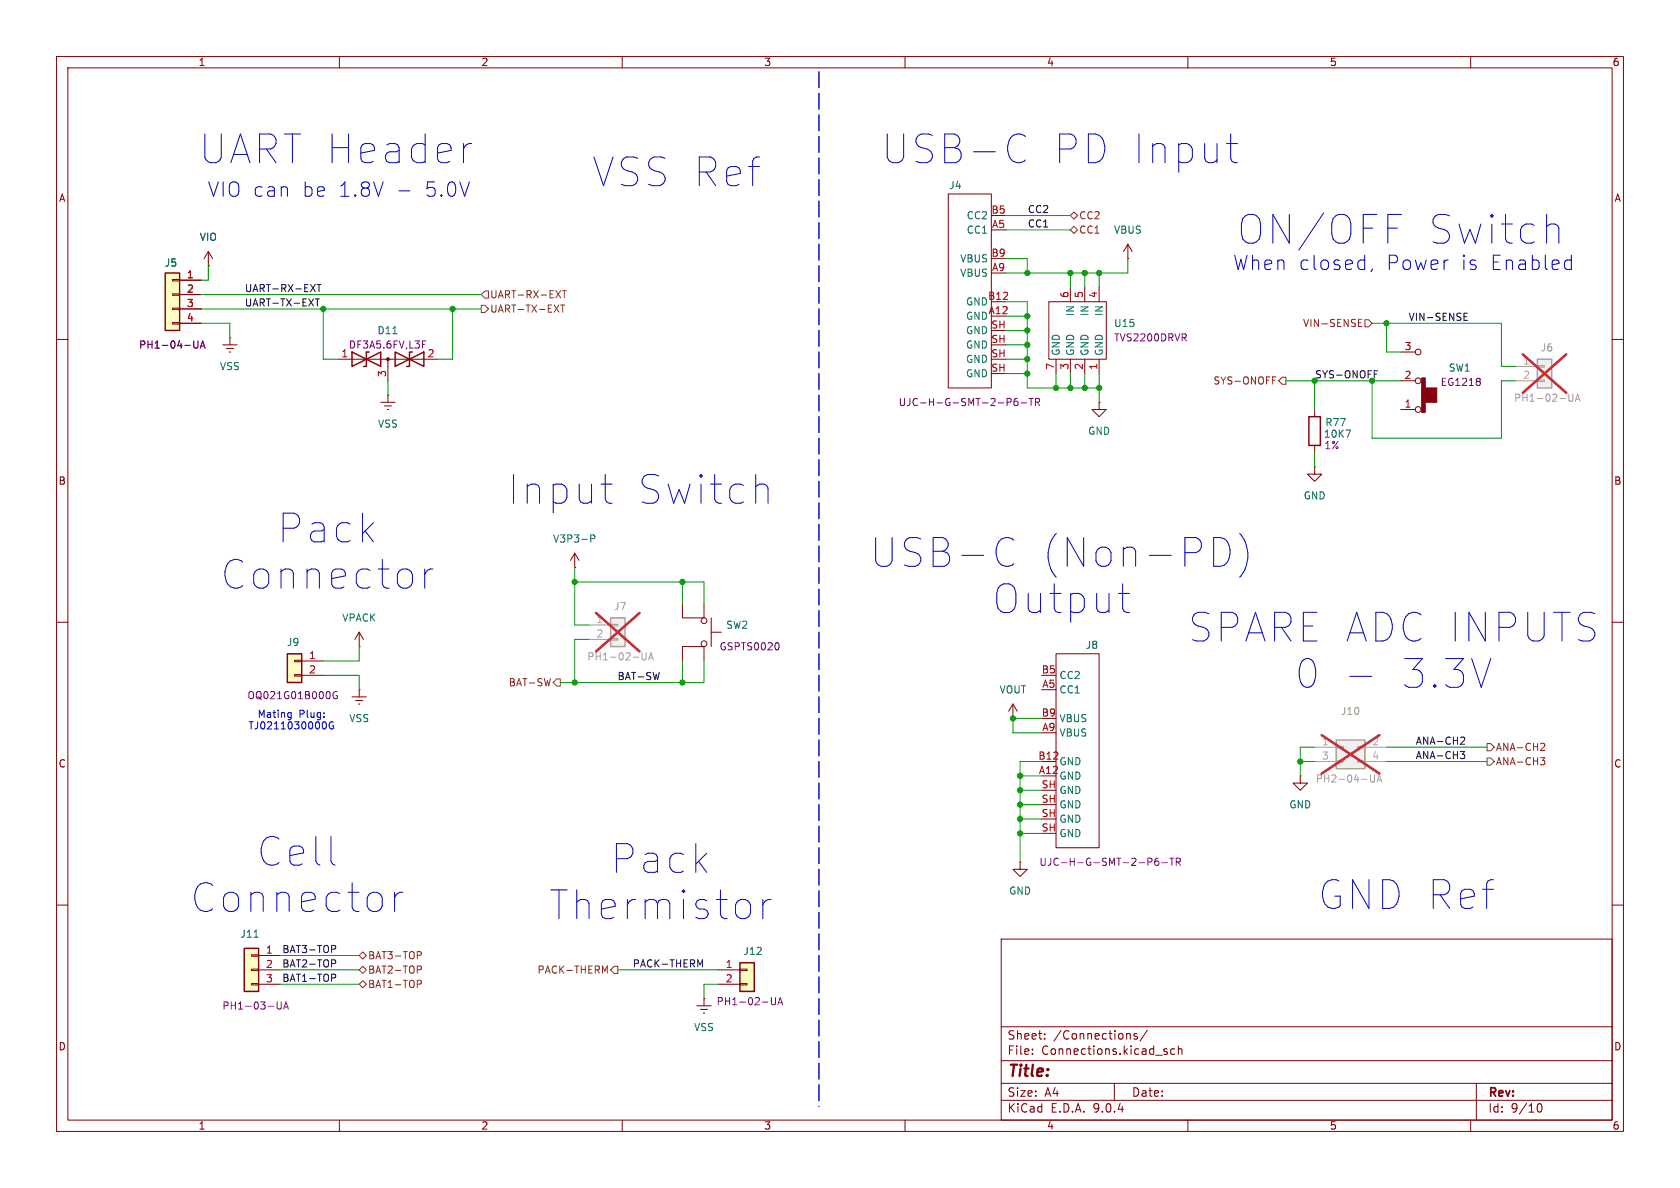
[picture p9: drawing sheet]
<svg xmlns="http://www.w3.org/2000/svg" width="297mm" height="210mm" viewBox="0 0 297 210" stroke-linecap="round" stroke-linejoin="round" font-family="sans-serif">
<g fill="none" stroke="#840000" stroke-width=".18">
<path d="M10 10h277v190h-277zM12 12h273v186h-273zM60 10v2M110 10v2M160 10v2M210 10v2M260 10v2M10 60h2M285 60h2M10 110h2M63.5 114.3h.1M63.5 111.8l-.8 1.2"/>
<path d="M63.5 111.8l.8 1.2M63.5 111.8v2.5M285 110h2M10 160h2M177 166h108v32h-108zM285 160h2M60 198v2M110 198v2M160 198v2M177 194.5h108M177 191.5h108M177 187.5h108"/>
<path d="M177 181.5h108M182.5 186.3v.1M182.5 185.5v.1M184.7 183.6v.1M184.7 182.8v.1M197 191.5v3M199.7 182.8l.1 .9M201 182.8l-.3-.1-.2 .2v.2l.5 .2v.3h-.5M202.8 182.1l-1.3 2M206 185.9l.3 .1 .1 .2-.2 .2h-.3M206 185.4l.3 .1M207.7 185.5l-.5-.1-.2 .3v.4l.1 .2h.6"/>
<path d="M208.3 185.5l.2-.1 .4 .1 .1 .9M208.3 184.9v1.5M210 198v2M260 198v2M261 191.5v6.5M271.7 195.7l.2-.5 .2-.1a.81 .81 0 0 1 .6 .6 .81 .81 0 0 1-.3 .8h-.4l-.3-.5"/>
</g>
<path d="M236.2 130.8h5.1v5.1h-5.1z" fill="#f0f0f0"/>
<path d="M236.2 130.8h5.1v5.1h-5.1z" fill="none" stroke="#a1a1a1" stroke-width=".25"/>
<path d="M232.4 132.1h3.8M232.4 134.6h3.8M236.2 132h1.3v.2h-1.3zM236.2 134.5h1.3v.2h-1.3zM240 132h1.3v.2h-1.3zM240 134.5h1.3v.2h-1.3zM241.3 132.1h3.8M241.3 134.6h3.8M242.3 137v1l.2 .2h.4l.1-.2v-1M243.4 138.2l.5-1.2 .4 1.2M243.6 137.9h.6" fill="none" stroke="#a1a1a1" stroke-width=".18"/>
<path d="M233.7 130l10.2 6.7M243.9 130l-10.2 6.7" fill="none" stroke="#e12e31" stroke-width=".46"/>
<path d="M50.8 115.6h2.5v5.1h-2.5z" fill="#ffffc2"/>
<path d="M50.8 115.6h2.5v5.1h-2.5z" fill="none" stroke="#840000" stroke-width=".25"/>
<g fill="none" stroke="#840000" stroke-width=".18">
<path d="M185.4 53.3h10.2v10.2h-10.2zM189.2 50.8v2.5M191.8 50.8v2.5M194.3 50.8v2.5M186.7 63.5v2.5M189.2 63.5v2.5M191.8 63.5v2.5M194.3 63.5v2.5M232.4 82.6v1.2h1.3l-1.3 1.3-1.3-1.3h1.3M232.4 82.6h.1M52.1 116.7h1.2v.3h-1.2zM52.1 119.3h1.2v.2h-1.2z"/>
<path d="M53.3 116.8h3.8M53.3 119.4h3.8M120.6 106.7v2.5h3.9v-2.5M120.6 116.8v-2.5h3.9v2.5M125.7 111.8h1.8M125.7 109.2v5.1"/>
<circle cx="124.5" cy="113.8" r=".51"/>
<circle cx="124.5" cy="109.7" r=".51"/>
</g>
<path d="M137.5 113.7l.2 .4-.2 .7M59.6 122.3a.59 .59 0 0 0-.7 .6 .59 .59 0 0 0 .7 .6v-.5h-.2" fill="none" stroke="#840084" stroke-width=".18"/>
<path d="M107.9 109.2h2.6v5.1h-2.6z" fill="#f0f0f0"/>
<path d="M107.9 109.2h2.6v5.1h-2.6z" fill="none" stroke="#a1a1a1" stroke-width=".25"/>
<path d="M104.1 110.5h3.8M104.1 113h3.8M107.9 110.4h1.3v.2h-1.3zM107.9 112.9h1.3v.3h-1.3zM113.5 115.4v1l.2 .3 .4-.1 .1-.2v-1M114.7 116.7l.4-1.3 .4 1.3M114.8 116.3h.6" fill="none" stroke="#a1a1a1" stroke-width=".18"/>
<path d="M105.4 108.4l7.7 6.8M113.1 108.4l-7.7 6.8" fill="none" stroke="#e12e31" stroke-width=".46"/>
<path d="M130.8 170.2h2.5v5.1h-2.5z" fill="#ffffc2"/>
<path d="M231.4 73.7h2v5h-2zM130.8 170.2h2.5v5.1h-2.5z" fill="none" stroke="#840000" stroke-width=".25"/>
<path d="M232.4 72.4v1.3M232.4 78.7v1.3M127 171.5h3.8M127 174h3.8M130.8 171.3h1.3v.3h-1.3zM130.8 173.9h1.3v.2h-1.3z" fill="none" stroke="#840000" stroke-width=".18"/>
<path d="M136.4 176.3v1.1l.2 .2h.4l.1-.2v-1.1M137.5 177.6l.4-1.3 .5 1.3M137.6 177.3h.6" fill="none" stroke="#840084" stroke-width=".18"/>
<path d="M237.9 76h.9l-.6 1.3" fill="none" stroke="#006464" stroke-width=".18"/>
<path d="M271.8 63.5h2.5v5.1h-2.5z" fill="#f0f0f0"/>
<path d="M271.8 63.5h2.5v5.1h-2.5z" fill="none" stroke="#a1a1a1" stroke-width=".25"/>
<path d="M268 64.8h3.8M268 67.3h3.8M271.8 64.6h1.2v.3h-1.2zM271.8 67.2h1.2v.2h-1.2zM277.3 69.7v1l.3 .2h.3l.2-.2v-1M278.5 70.9l.4-1.2 .4 1.2M278.6 70.6h.6" fill="none" stroke="#a1a1a1" stroke-width=".18"/>
<path d="M269.2 62.6l7.7 6.8M276.9 62.6l-7.7 6.8" fill="none" stroke="#e12e31" stroke-width=".46"/>
<path d="M199.4 45.7h.1M199.4 43.2l-.8 1.3M199.4 43.2l.8 1.3M199.4 43.2v2.5M194.3 71.1v1.3h1.3l-1.3 1.3-1.3-1.3h1.3M194.3 71.1h.1M101.6 97.8l-.8 1.3M101.6 97.8l.8 1.3M101.6 97.8v2.5M101.6 100.3h.1M186.7 115.6h7.6v34.3h-7.6z" fill="none" stroke="#840000" stroke-width=".18"/>
<path d="M104.4 95.2h.6l.2-.2-.1-.3-.7-.1v1.2" fill="none" stroke="#006464" stroke-width=".18"/>
<path d="M202.9 151.7h.5l.3 .3-.2 .3-.6 .1M204.7 151.7l-.3 .1a.86 .86 0 0 0 0 1.2l.4-.1 .1-.5-.3-.2h-.2l-.3 .2M205.4 152.5h1M206.8 151.7h.7M207.2 151.7v1.3M208 152.4l.6-.1 .1-.2-.1-.3-.6-.1v1.3M208.3 152.4l.4 .6" fill="none" stroke="#840084" stroke-width=".18"/>
<path d="M43.2 167.6h2.5v7.7h-2.5z" fill="#ffffc2"/>
<path d="M43.2 167.6h2.5v7.7h-2.5z" fill="none" stroke="#840000" stroke-width=".25"/>
<g fill="none" stroke="#840000" stroke-width=".18">
<path d="M167.6 34.3h7.7v34.3h-7.7zM36.8 47h.1M36.8 44.5l-.7 1.2M36.8 44.5l.8 1.2M36.8 44.5v2.5M247.6 72.4h2.6M247.6 67.3h2.6M247.6 62.2h2.6M62.2 123.2h2.6M62.9 123.8h1.2M63.4 124.5h.2M63.5 121.9h.1"/>
<path d="M63.5 121.9v1.3M44.4 168.8h1.3v.2h-1.3zM44.4 171.3h1.3v.3h-1.3zM44.4 173.9h1.3v.2h-1.3zM45.7 168.9h3.8M45.7 171.5h3.8M45.7 174h3.8M123.2 177.8h2.5M123.8 178.4h1.3M124.3 179.1h.3M124.5 176.5h.1M124.5 176.5v1.3"/>
<circle cx="250.7" cy="62.2" r=".51"/>
<circle cx="250.7" cy="72.4" r=".51"/>
<circle cx="250.7" cy="67.3" r=".51"/>
</g>
<path d="M44.9 165.7h.7" fill="none" stroke="#006464" stroke-width=".18"/>
<path d="M178 70.4h.5l.3 .3-.2 .3-.6 .1M179.9 70.4l-.4 .1a.86 .86 0 0 0 0 1.2l.4-.1 .1-.4-.3-.3h-.2l-.2 .3M180.5 71.2h1M181.9 70.4h.7M182.3 70.4v1.3M183.1 71.1l.6-.1 .1-.1-.1-.3-.6-.2v1.3M183.4 71.1l.4 .6M261.6 66.9l.1 .2-.1 .3M261.6 67.5l.1 .2-.1 .4M49 177.1v1l.2 .3 .4-.1 .1-.2v-1M50.1 178.4l.5-1.3 .4 1.3M50.3 178h.6" fill="none" stroke="#840084" stroke-width=".18"/>
<g fill="#840000" stroke="#840000" stroke-width=".18">
<path d="M251.5 68.6h2.5v2.5h-2.5z"/>
<path d="M251.3 66.8h.7v6.1h-.7z"/>
</g>
<path d="M29.2 48.3h2.5v10.1h-2.5z" fill="#ffffc2"/>
<path d="M29.2 48.3h2.5v10.1h-2.5zM62.2 62.2l5.1 2.6v-2.6l-5.1 2.6zM65.3 62.2h-.5v2.6h-.5M69.8 62.2l5.1 2.6v-2.6l-5.1 2.6zM72.9 62.2h-.5v2.6h-.5" fill="none" stroke="#840000" stroke-width=".25"/>
<g fill="none" stroke="#840000" stroke-width=".18">
<path d="M30.5 49.4h1.2v.3h-1.2zM30.5 51.9h1.2v.3h-1.2zM30.5 54.5h1.2v.2h-1.2zM30.5 57h1.2v.3h-1.2zM31.7 49.5h3.9M31.7 52.1h3.9M31.7 54.6h3.9M31.7 57.2h3.9M36.8 47h.1M40.6 59.7h.1M40.6 59.7v1.3M39.4 61h2.5"/>
<path d="M40 61.6h1.3M40.5 62.2h.3M59.7 63.5h17.8M67.3 71.1h2.5M67.9 71.8h1.3M68.5 72.4h.2M68.6 69.9h.1M68.6 63.5v3.8M68.6 69.9v1.2M179.1 127h.1M179.1 124.5l-.8 1.2M179.1 124.5l.7 1.2"/>
<path d="M179.1 124.5v2.5M229.9 137.2v1.2h1.2l-1.2 1.3-1.3-1.3h1.3M229.9 137.2h.1M180.3 152.4v1.3h1.3l-1.3 1.2-1.2-1.2h1.2M180.3 152.4h.1"/>
</g>
<path d="M34.3 60.3v1l.2 .2h.4l.1-.2v-1M35.4 61.5l.4-1.2 .5 1.2M35.5 61.2h.6M74.7 60.9h.4M74.7 60.3h.6" fill="none" stroke="#840084" stroke-width=".18"/>
<circle cx="68.6" cy="63.5" r=".25" fill="#840000" stroke="#840000" stroke-width=".18"/>
<path d="M69.5 59h.7" fill="none" stroke="#006464" stroke-width=".18"/>
<g fill="none" stroke="#725600" stroke-width=".18">
<path d="M189.2 38.1l.7-.6 .6 .6-.6 .6zM85.1 54h.6l.7 .6-.7 .6h-.6zM85.7 51.4h.7v1.3h-.7l-.6-.6zM98.3 51.4l.8 1.2M99.1 53.9h.7M99.1 51.4l-.8 1.2M99.4 51.4h.7M99.5 53.9v1.3M99.8 51.4v1.2M189.2 40.6l.7-.6 .6 .6-.6 .7zM240.2 57.1h.4M240.2 57.7h.6"/>
<path d="M240.2 56.5h.6M241.3 56.5h.6l.7 .7-.7 .6h-.6zM225 67.2h.4M225 66.6h.6M226.7 66.7h.6v1.2h-.6l-.6-.6zM97.3 120l-.3 1.2M98.4 120h.7v1.3h-.7l-.6-.6zM262.9 131.4h.6l.7 .7-.7 .6h-.6zM262.9 134h.6l.7 .6-.7 .7h-.6zM272.3 133.9h.8l-.4 .5 .3 .1 .1 .5-.2 .2h-.4M272.6 131.4l.4 .1 .1 .3-.8 .9h.8M63.5 174l.6-.6 .7 .6-.7 .6z"/>
<path d="M63.5 168.9l.6-.6 .7 .6-.7 .6zM63.5 171.5l.6-.7 .7 .7-.7 .6zM73.8 173.3h.5l.2 .2-.1 .4-.6 .1M73.8 168.2h.5l.2 .3-.1 .3-.6 .1M73.8 170.8h.5l.2 .2-.1 .4h-.6M106.9 171.7l.5-.9v1.2M108.6 170.8h.6v1.3h-.6l-.7-.6z"/>
</g>
<g fill="none" stroke="#0f0f0f" stroke-width=".18">
<path d="M54.9 50.3l.8 1.3M55.7 52.8h.8M55.7 50.3l-.8 1.3M56 50.3h.8M56.1 52.8v1.3M56.4 50.3v1.3M258.8 56h.4M258.8 56.6h.6M258.8 55.4h.6M243 66.1h.4M243 65.5h.6M116.6 118.9l-.3 1.2"/>
<path d="M258.2 132.8h.7l-.4 .5 .4 .1v.5l-.2 .2h-.4M258.4 130.3l.4 .1 .1 .3-.7 .9h.7M58.6 169.7h.5l.2 .2-.1 .4h-.6M58.6 167.1h.5l.2 .3-.1 .3-.6 .1M58.6 172.2h.5l.2 .2-.1 .4-.6 .1M123.8 170.6l.4-.9v1.2"/>
</g>
<path d="M144.8 12.7v182.9" fill="none" stroke="#0000c2" stroke-width=".25" stroke-dasharray="2.8 1"/>
<g fill="none" stroke="#009600" stroke-width=".18">
<path d="M177.8 38.1h11.4M35.6 57.2h5v2.5M35.6 54.6h49.5M35.6 52.1h49.5M36.8 47v2.5h-1.2M57.1 54.6v8.9h2.6M80 54.6v8.9h-2.5M177.8 45.7h3.8v2.6M177.8 53.3h3.8v15.3h12.7M177.8 55.9h3.8M177.8 58.4h3.8M177.8 40.6h11.4"/>
<path d="M189.2 48.3v2.5M191.8 48.3v2.5M194.3 48.3v2.5M199.4 45.7v2.6h-21.6M242.6 57.2h22.8v7.6h2.6M245.1 57.2v5h2.5M68.6 67.3v2.6M177.8 63.5h3.8M177.8 66h3.8M177.8 61h3.8M186.7 66v2.6M189.2 66v2.6"/>
<path d="M191.8 66v2.6M194.3 66v5.1M227.3 67.3h20.3M232.4 67.3v5.1M242.6 67.3v10.2h22.8v-10.2h2.6M232.4 80v2.6M57.1 119.4h6.4v2.5M63.5 114.3v2.5h-6.4M101.6 100.3v10.2h2.5M101.6 102.9h22.9v3.8M104.1 113h-2.5v7.7M120.6 102.9v3.8"/>
<path d="M120.6 116.8v3.9M124.5 116.8v3.9h-25.4M180.3 139.7h3.8M180.3 137.2h3.8M184.1 134.6h-3.8v17.8M184.1 127h-5v2.5h5M229.9 134.6h2.5M232.4 132.1h-2.5v5.1M245.1 134.6h17.8M245.1 132.1h17.8M180.3 144.8h3.8M180.3 147.3h3.8"/>
<path d="M180.3 142.2h3.8M49.5 171.5h14M49.5 174h14M49.5 168.9h14M109.2 171.5h17.8M127 174h-2.5v2.5"/>
</g>
<g fill="none" stroke="#0000c2" stroke-width=".18">
<path d="M70.5 33.7h2M83.4 25.4h-.5l-.5 .2M179.8 23.7h.5l.7 .2 .3 .3M181.3 28.3l-.3 .2-.7 .3h-.5M216.8 25.4h2M217.6 23.7v4.3l.2 .5 .5 .3h.5M274.9 39.6l.4 .2 .3 .5v2.7M242.6 47.5l-.2 .5M277.1 46l.7 .1M277.8 45.1v2.6M277.8 47.5l-.7 .2M106.3 85.6h1.9"/>
<path d="M107.7 89h.5M135.1 85.6l.4 .2 .3 .5v2.7M177.8 95h.5l.7 .3 .2 .2M179.2 99.6l-.2 .3-.7 .2h-.5M214.6 95h1.2a2.12 2.12 0 0 1 1.7 2.2 2.35 2.35 0 0 1-2.9 2.9M219.2 94.3a5.8 5.8 0 0 1 0 7.7M75.1 100.6v3.4M76.5 100.6a1.3 1.3 0 0 0-1.4 1M197.7 104.9h2M198.7 108l.5 .3h.5M238.6 119.6h3.9M51.1 126h.4"/>
<path d="M51.5 126v1l-.3 .2M51.5 126.8h-.4M57.4 127.6a.79 .79 0 0 1 0 1.3M58.9 127.7a.59 .59 0 0 0-.7 .5 .59 .59 0 0 0 .7 .6l.1-.5h-.3M69.8 157.7v3.4M71.2 157.7a1.3 1.3 0 0 0-1.4 1M134.9 159v3.4M136.3 159a1.3 1.3 0 0 0-1.4 1"/>
</g>
<g fill="#009600" stroke="#009600" stroke-width=".18">
<circle cx="180.3" cy="144.8" r=".46"/>
<circle cx="179.1" cy="127" r=".46"/>
<circle cx="180.3" cy="137.2" r=".46"/>
<circle cx="180.3" cy="142.2" r=".46"/>
<circle cx="180.3" cy="139.7" r=".46"/>
<circle cx="101.6" cy="102.9" r=".46"/>
<circle cx="120.6" cy="102.9" r=".46"/>
<circle cx="181.6" cy="55.9" r=".46"/>
<circle cx="189.2" cy="48.3" r=".46"/>
<circle cx="191.8" cy="48.3" r=".46"/>
<circle cx="194.3" cy="48.3" r=".46"/>
<circle cx="181.6" cy="48.3" r=".46"/>
<circle cx="181.6" cy="58.4" r=".46"/>
<circle cx="242.6" cy="67.3" r=".46"/>
<circle cx="245.1" cy="57.2" r=".46"/>
<circle cx="186.7" cy="68.6" r=".46"/>
<circle cx="189.2" cy="68.6" r=".46"/>
<circle cx="181.6" cy="66" r=".46"/>
<circle cx="181.6" cy="63.5" r=".46"/>
<circle cx="194.3" cy="68.6" r=".46"/>
<circle cx="191.8" cy="68.6" r=".46"/>
<circle cx="181.6" cy="61" r=".46"/>
<circle cx="232.4" cy="67.3" r=".46"/>
<circle cx="101.6" cy="120.7" r=".46"/>
<circle cx="80" cy="54.6" r=".46"/>
<circle cx="120.6" cy="120.7" r=".46"/>
<circle cx="57.1" cy="54.6" r=".46"/>
<circle cx="180.3" cy="147.3" r=".46"/>
<circle cx="229.9" cy="134.6" r=".46"/>
</g>
<g font-size="7.1" fill="#0000c2">
<text x="35.3" y="29.2">UART Header</text>
<text x="155.9" y="29.2">USB-C</text>
<text x="185.8" y="29.2">PD Input</text>
<text x="104.8" y="33.3">VSS Ref</text>
<text x="218.8" y="43.4">ON/OFF</text>
<text x="252.1" y="43.4">Switch</text>
<text x="89.9" y="89.4">Input</text>
<text x="112.3" y="89.4">Switch</text>
<text x="49.1" y="96.2">Pack</text>
<text x="153.9" y="100.5">USB-C</text>
<text x="183.8" y="100.5">(Non-PD)</text>
<text x="39.1" y="104.4">Connector</text>
<text x="175.5" y="108.7">Output</text>
<text x="210.1" y="113.7">SPARE ADC INPUTS</text>
<text x="229" y="121.9">0 -</text>
<text x="246.8" y="121.9">3.3V</text>
<text x="45.5" y="153.4">Cell</text>
<text x="108" y="154.6">Pack</text>
<text x="33.7" y="161.5">Connector</text>
<text x="233.1" y="161">GND Ref</text>
<text x="97.2" y="162.8">Thermistor</text>
</g>
<g font-size="3.5" fill="#0000c2">
<text x="36.7" y="35">VIO can</text>
<text x="53.3" y="35">be 1.8V</text>
<text x="74.8" y="35">5.0V</text>
<text x="217.9" y="48">When closed,</text>
<text x="244.9" y="48">Power</text>
<text x="258.1" y="48">is</text>
<text x="263.2" y="48">Enabled</text>
</g>
<text font-size="2.8" fill="#840000" x="178" y="190.9">Title:</text>
<g font-size="2.1" fill="#840000">
<text x="178" y="184">Sheet:</text>
<text x="186.2" y="184">/Connections/</text>
<text x="178" y="186.7">File:</text>
<text x="184.1" y="186.7">Connections.kicad_sch</text>
<text x="178" y="196.9">KiCad</text>
<text x="178" y="194.1">Size:</text>
<text x="184.7" y="194.1">A4</text>
<text x="185.7" y="196.9">E.D.A.</text>
<text x="193.3" y="196.9">9.0.4</text>
<text x="200" y="194.1">Date:</text>
<text x="263" y="194.3">Rev:</text>
<text x="263" y="196.9">Id:</text>
<text x="267.1" y="196.9">9/10</text>
</g>
<g font-size="1.8" fill="#840000">
<text x="35" y="11.9">1</text>
<text x="85" y="11.9">2</text>
<text x="135" y="11.9">3</text>
<text x="185" y="11.9">4</text>
<text x="235" y="11.9">5</text>
<text x="285" y="11.9">6</text>
<text x="10.3" y="35.9">A</text>
<text x="285.3" y="35.9">A</text>
<text x="10.3" y="85.9">B</text>
<text x="285.3" y="85.9">B</text>
<text x="10.3" y="135.9">C</text>
<text x="285.3" y="135.9">C</text>
<text x="10.3" y="185.9">D</text>
<text x="285.3" y="185.9">D</text>
<text x="35" y="199.9">1</text>
<text x="85" y="199.9">2</text>
<text x="135" y="199.9">3</text>
<text x="185" y="199.9">4</text>
<text x="235" y="199.9">5</text>
<text x="285" y="199.9">6</text>
</g>
<g font-size="1.8" fill="#006464">
<text x="167.7" y="33.6">J4</text>
<text x="170.8" y="39">CC2</text>
<text x="170.8" y="41.5">CC1</text>
<text x="196.8" y="41.5">VBUS</text>
<text x="29" y="47.3">J5</text>
<text x="35.2" y="42.8">VIO</text>
<text x="169.7" y="46.6">VBUS</text>
<text x="169.7" y="49.1">VBUS</text>
<text x="66.6" y="59.3">D11</text>
<text x="170.7" y="54.2">GND</text>
<text x="170.7" y="56.7">GND</text>
<text x="170.7" y="59.3">GND</text>
<text x="190.1" y="56" transform="rotate(-90 190.1 56)">IN</text>
<text x="192.6" y="56" transform="rotate(-90 192.6 56)">IN</text>
<text x="195.2" y="56" transform="rotate(-90 195.2 56)">IN</text>
<text x="196.9" y="58">U15</text>
<text x="38.8" y="65.6">VSS</text>
<text x="170.7" y="61.8">GND</text>
<text x="170.7" y="64.4">GND</text>
<text x="187.6" y="63" transform="rotate(-90 187.6 63)">GND</text>
<text x="190.1" y="63" transform="rotate(-90 190.1 63)">GND</text>
<text x="192.6" y="63" transform="rotate(-90 192.6 63)">GND</text>
<text x="195.2" y="63" transform="rotate(-90 195.2 63)">GND</text>
<text x="256" y="65.9">SW1</text>
<text x="170.7" y="66.9">GND</text>
<text x="66.7" y="75.8">VSS</text>
<text x="192.3" y="77.1">GND</text>
<text x="233.9" y="77.6">10K7</text>
<text x="234.2" y="75.5">R77</text>
<text x="230.4" y="88.5">GND</text>
<text x="97.7" y="96.1">V3P3-P</text>
<text x="60.4" y="110.1">VPACK</text>
<text x="128.3" y="111.4">SW2</text>
<text x="50.6" y="114.4">J9</text>
<text x="191.8" y="114.9">J8</text>
<text x="176.6" y="122.8">VOUT</text>
<text x="187.2" y="120.2">CC2</text>
<text x="187.2" y="122.8">CC1</text>
<text x="61.6" y="127.9">VSS</text>
<text x="187.2" y="127.9">VBUS</text>
<text x="187.2" y="130.4">VBUS</text>
<text x="187.2" y="135.5">GND</text>
<text x="187.2" y="138">GND</text>
<text x="187.2" y="140.6">GND</text>
<text x="187.2" y="143.1">GND</text>
<text x="227.8" y="143.1">GND</text>
<text x="187.2" y="145.6">GND</text>
<text x="187.2" y="148.2">GND</text>
<text x="178.3" y="158.3">GND</text>
<text x="42.4" y="166">J11</text>
<text x="131.3" y="169">J12</text>
<text x="122.6" y="182.5">VSS</text>
</g>
<g font-size="1.8" fill="#a90000">
<text x="175.2" y="37.8">B5</text>
<text x="175.3" y="40.4">A5</text>
<text x="175.2" y="45.5">B9</text>
<text x="32.9" y="49.3">1</text>
<text x="32.9" y="51.8">2</text>
<text x="174.6" y="53.1">B12</text>
<text x="175.3" y="48">A9</text>
<text x="189" y="52.8" transform="rotate(-90 189 52.8)">6</text>
<text x="191.5" y="52.8" transform="rotate(-90 191.5 52.8)">5</text>
<text x="194.1" y="52.8" transform="rotate(-90 194.1 52.8)">4</text>
<text x="32.9" y="54.4">3</text>
<text x="32.9" y="56.9">4</text>
<text x="174.7" y="55.6">A12</text>
<text x="175.2" y="58.2">SH</text>
<text x="60.3" y="63.2">1</text>
<text x="75.5" y="63.2">2</text>
<text x="175.2" y="60.7">SH</text>
<text x="175.2" y="63.2">SH</text>
<text x="175.2" y="65.8">SH</text>
<text x="186.4" y="65.5" transform="rotate(-90 186.4 65.5)">7</text>
<text x="189" y="65.5" transform="rotate(-90 189 65.5)">3</text>
<text x="191.5" y="65.5" transform="rotate(-90 191.5 65.5)">2</text>
<text x="194.1" y="65.5" transform="rotate(-90 194.1 65.5)">1</text>
<text x="248.2" y="62">3</text>
<text x="68.3" y="66.7" transform="rotate(-90 68.3 66.7)">3</text>
<text x="248.2" y="67.1">2</text>
<text x="248.2" y="72.1">1</text>
<text x="54.5" y="116.6">1</text>
<text x="54.5" y="119.1">2</text>
<text x="184.1" y="119.1">B5</text>
<text x="184.2" y="121.7">A5</text>
<text x="184.1" y="126.7">B9</text>
<text x="184.2" y="129.3">A9</text>
<text x="183.5" y="134.4">B12</text>
<text x="183.6" y="136.9">A12</text>
<text x="184" y="139.4">SH</text>
<text x="184" y="142">SH</text>
<text x="184" y="144.5">SH</text>
<text x="184" y="147.1">SH</text>
<text x="46.9" y="168.7">1</text>
<text x="46.9" y="171.2">2</text>
<text x="46.9" y="173.7">3</text>
<text x="128.2" y="171.2">1</text>
<text x="128.2" y="173.7">2</text>
</g>
<g font-size="1.8" fill="#0f0f0f">
<text x="181.6" y="37.8">CC2</text>
<text x="181.6" y="40.3">CC1</text>
<text x="43.2" y="51.7">UART-RX-EXT</text>
<text x="43.2" y="54.3">UART-TX-EXT</text>
<text x="248.9" y="56.8">VIN-SENSE</text>
<text x="232.4" y="67">SYS-ONOFF</text>
<text x="109.1" y="120.3">BAT-SW</text>
<text x="250.2" y="131.7">ANA-CH2</text>
<text x="250.2" y="134.3">ANA-CH3</text>
<text x="49.8" y="171.1">BAT2-TOP</text>
<text x="49.8" y="173.6">BAT1-TOP</text>
<text x="49.8" y="168.6">BAT3-TOP</text>
<text x="111.8" y="171.1">PACK-THERM</text>
</g>
<g font-size="1.8" fill="#725600">
<text x="190.7" y="39">CC2</text>
<text x="190.7" y="41.5">CC1</text>
<text x="86.6" y="52.9">UART-RX-EXT</text>
<text x="86.6" y="55.5">UART-TX-EXT</text>
<text x="230.3" y="58">VIN-SENSE</text>
<text x="214.4" y="68.2">SYS-ONOFF</text>
<text x="89.8" y="121.5">BAT-SW</text>
<text x="264.4" y="132.9">ANA-CH2</text>
<text x="264.4" y="135.5">ANA-CH3</text>
<text x="65" y="169.8">BAT3-TOP</text>
<text x="65" y="172.3">BAT2-TOP</text>
<text x="94.9" y="172.3">PACK-THERM</text>
<text x="65" y="174.9">BAT1-TOP</text>
</g>
<g font-size="1.8" fill="#840084">
<text x="24.5" y="61.8">PH1-04-UA</text>
<text x="61.6" y="61.8">DF3A5.6FV,L3F</text>
<text x="196.9" y="60.6">TVS2200DRVR</text>
<text x="158.8" y="72">UJC-H-G-SMT-2-P6-TR</text>
<text x="254.6" y="68.4">EG1218</text>
<text x="234" y="79.6">1%</text>
<text x="127.1" y="115.2">GSPTS0020</text>
<text x="43.6" y="123.8">OQ021G01B000G</text>
<text x="183.7" y="153.3">UJC-H-G-SMT-2-P6-TR</text>
<text x="39.2" y="178.7">PH1-03-UA</text>
<text x="126.6" y="177.9">PH1-02-UA</text>
</g>
<g font-size="1.8" fill="#aaa">
<text x="269.2" y="64.5">1</text>
<text x="269.2" y="67.1">2</text>
<text x="105.3" y="110.2">1</text>
<text x="105.3" y="112.8">2</text>
<text x="233.6" y="131.8">1</text>
<text x="242.5" y="131.8">2</text>
<text x="233.6" y="134.4">3</text>
<text x="242.5" y="134.4">4</text>
</g>
<g font-size="1.8" fill="#989898">
<text x="272.3" y="62.3">J6</text>
<text x="108.5" y="108.1">J7</text>
<text x="237" y="126.6">J10</text>
</g>
<g font-size="1.8" fill="#a1a1a1">
<text x="267.6" y="71.2">PH1-02-UA</text>
<text x="103.7" y="116.9">PH1-02-UA</text>
<text x="232.5" y="138.5">PH2-04-UA</text>
</g>
<g font-size="1.8" fill="#0000c2">
<text x="43.8" y="129.1">TJ0211030000G</text>
<text x="45.4" y="127.1">Mating</text>
<text x="52.8" y="127.1">Plug:</text>
</g>
</svg>
